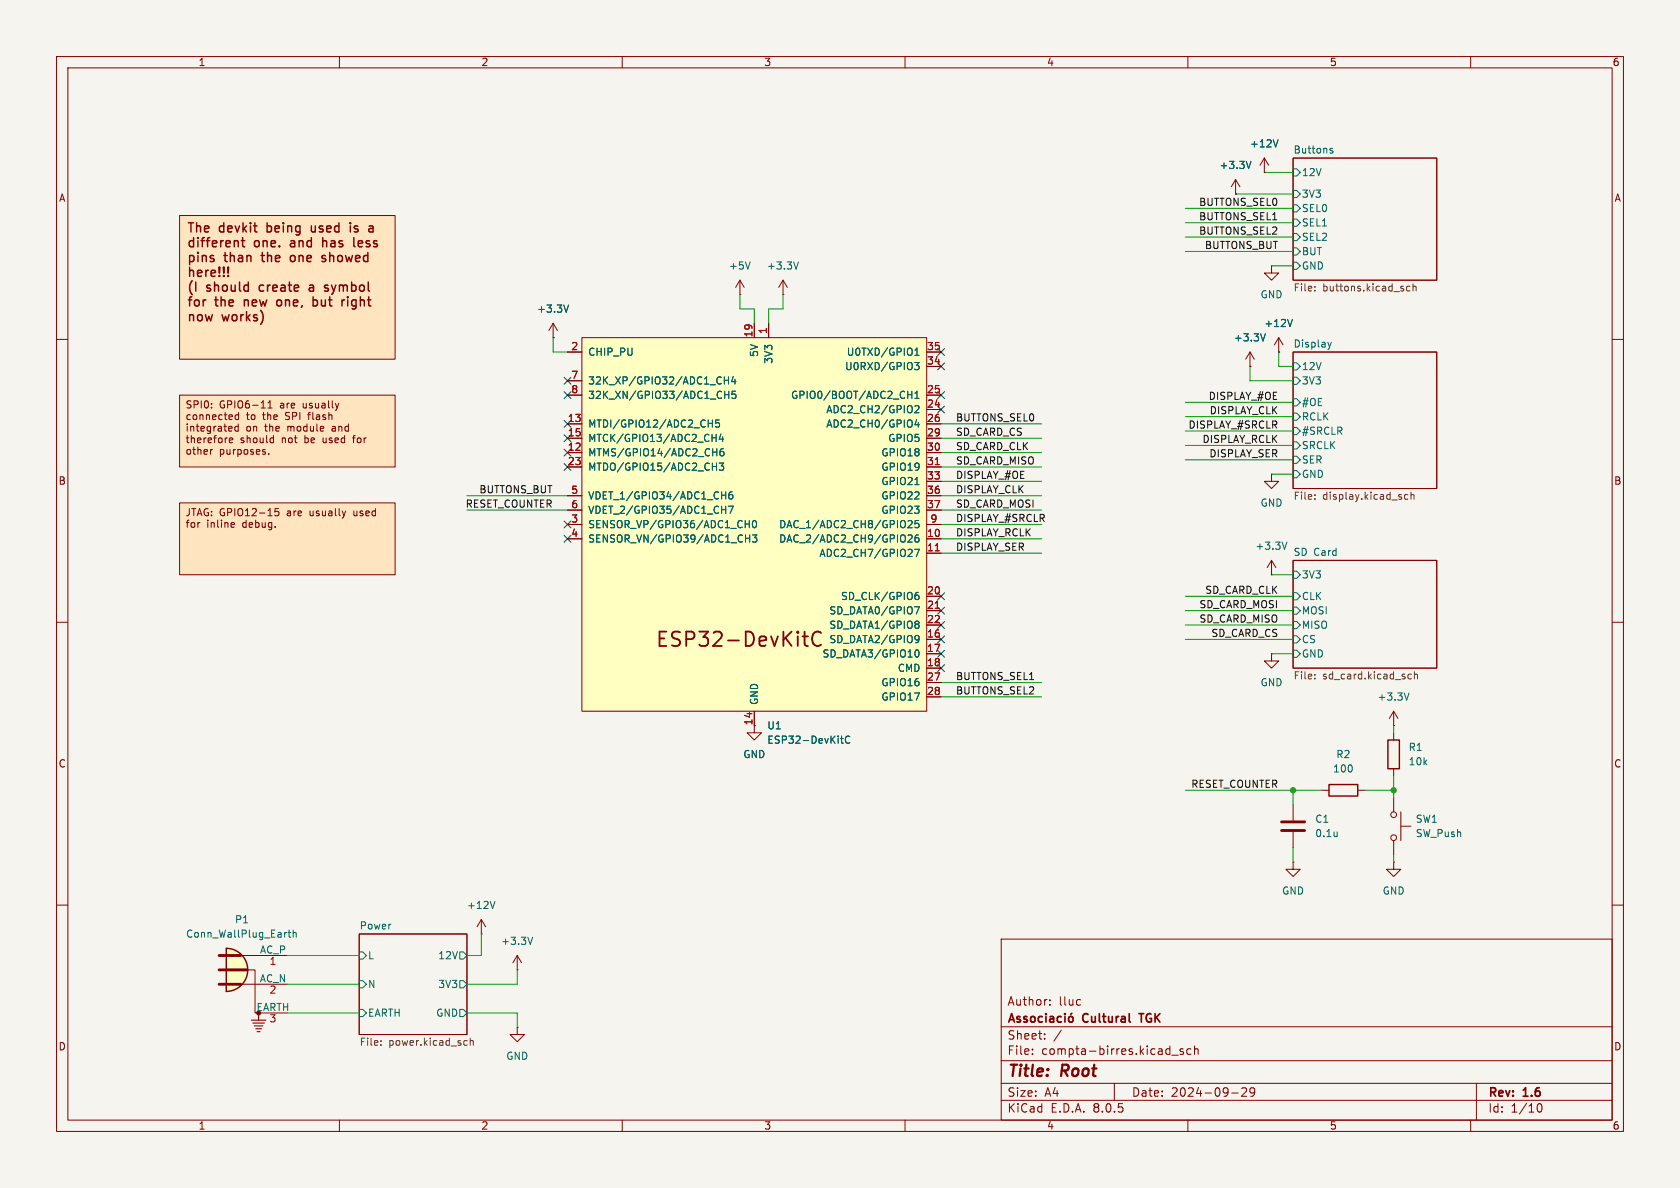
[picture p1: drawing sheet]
<svg xmlns="http://www.w3.org/2000/svg" width="297mm" height="210mm" viewBox="0 0 297 210" stroke-linecap="round" stroke-linejoin="round" font-family="sans-serif">
<path d="M0 0h297v210h-297z" fill="#f5f4ef" stroke="#f5f4ef" stroke-width=".18"/>
<g fill="none" stroke="#840000" stroke-width=".18">
<path d="M10 10h277v190h-277zM12 12h273v186h-273zM60 10v2M110 10v2M160 10v2M210 10v2M260 10v2M228.6 27.9h25.4v21.6h-25.4zM10 60h2M285 60h2M228.6 62.2h25.4v24.2h-25.4zM228.6 99.1h25.4v19h-25.4z"/>
<path d="M10 110h2M285 110h2M10 160h2M285 160h2M63.5 165.1h19v17.8h-19zM177 166h108v32h-108zM185.6 177.6v.1M185.6 176.8v.1M190.9 176.7l.1 .1M191 177.6l-.1 .1M60 198v2M110 198v2"/>
<path d="M160 198v2M177 194.5h108M177 191.5h108M177 187.5h108M177 181.5h108M182.5 186.3v.1M182.5 185.5v.1M184.7 183.6v.1M184.7 182.8v.1M187.6 182.1l-1.3 2M197 191.5v3M207.2 186.5h1.1"/>
<path d="M209.2 185.5l-.4-.1-.2 .2 .1 .2 .5 .2v.3h-.6M210 198v2M210.5 185.5l-.4-.1-.3 .3v.4l.2 .2h.5M211.2 185.5l.2-.1 .3 .1 .1 .9M211.2 184.9v1.5M217.7 193.2h1.2M219.5 192.4l.6-.1 .2 .1 .1 .3-.9 1.1h.9M221.8 192.9l-.3 .3h-.3l-.2-.3 .1-.5 .4-.1 .2 .1a.99 .99 0 0 1-.3 1.4h-.3M260 198v2M261 191.5v6.5M271.7 195.7l.2-.5 .2-.1a.8 .8 0 0 1 .5 .7 .8 .8 0 0 1-.5 .8l-.2-.1-.2-.5"/>
</g>
<g fill="none" stroke="#840000" stroke-width=".3">
<path d="M180.3 179.8l-.3-.1-.2 .2v.2l.5 .2v.3h-.5M181.6 179.8l-.4-.1-.2 .2 .1 .2 .5 .2v.3h-.6M182.3 179.8l.4-.1 .3 .3v.4l-.3 .3-.4-.1-.1-.2v-.4zM184.3 179.8l-.5-.1-.2 .3v.4l.1 .2h.6M184.9 179.2v.1M184.9 179.7v1M185.6 179.8h.6l.1 .9M187.6 179.8l-.4-.1-.3 .3v.4l.2 .2h.5M188.3 179.2v.1M188.3 179.7v1M189 179.8l.2-.1 .4 .1 .1 .6-.1 .2-.4 .1-.2-.2zM189.5 179.1l-.2 .2"/>
<path d="M201.3 179.2h.9M178.3 180.7l.5-1.5 .5 1.5M178.5 180.3h.7M186.3 180l-.5 .1a.29 .29 0 0 0-.3 .3 .29 .29 0 0 0 .3 .3l.5-.1"/>
</g>
<g fill="#ffe5bf">
<path d="M31.7 88.9h38.1v12.7h-38.1z"/>
<path d="M31.7 38.1h38.1v25.4h-38.1z"/>
<path d="M31.7 69.9h38.1v12.7h-38.1z"/>
</g>
<path d="M218.4 34.3h.1M218.4 31.8l.8 1.2M218.4 31.8v2.5M218.4 31.8l-.7 1.2M228.6 27.9h25.4v21.6h-25.4zM228.6 62.2h25.4v24.2h-25.4zM228.6 99.1h25.4v19h-25.4zM63.5 165.1h19v17.8h-19zM91.4 181.6v1.3h1.3l-1.3 1.3-1.2-1.3h1.2M91.4 181.6h.1" fill="none" stroke="#840000" stroke-width=".18"/>
<g fill="none" stroke="#006464" stroke-width=".18">
<path d="M221.2 28.5l-.5 1.3M228.6 36.2h.6l.7 .6-.7 .7h-.6zM228.6 38.7h.6l.7 .7-.7 .6h-.6zM228.6 33.7h.6l.7 .6-.7 .6h-.6zM228.6 29.8h.6l.7 .7-.7 .6h-.6zM235.1 26.5l.6 .3-.2 .3-.4-.1M235.6 26.3l-.3-.1-.2 .2M228.6 43.8h.6l.7 .7-.7 .6h-.6zM228.6 41.3h.6l.7 .6-.7 .6h-.6zM228.6 46.4h.6l.7 .6-.7 .6h-.6zM228.6 75.6h.6l.7 .6-.7 .6h-.6zM228.6 78.1h.6l.7 .6-.7 .7h-.6z"/>
<path d="M228.6 70.5h.6l.7 .6-.7 .7h-.6zM228.6 73h.6l.7 .7-.7 .6h-.6zM228.6 66.7h.6l.7 .6-.7 .6h-.6zM228.6 64.1h.6l.7 .7-.7 .6h-.6zM234.7 60.5l.4 .9M235.1 61.4l-.2 .3M235.4 60.5l-.3 .9M228.6 80.6h.6l.7 .7-.7 .6h-.6zM228.6 83.2h.6l.7 .6-.7 .7h-.6zM228.6 109.9h.6l.7 .6-.7 .6h-.6zM228.6 104.8h.6l.7 .6-.7 .6h-.6zM228.6 112.4h.6l.7 .6-.7 .7h-.6z"/>
<path d="M228.6 114.9h.6l.7 .7-.7 .6h-.6zM228.6 101h.6l.7 .6-.7 .6h-.6zM228.6 107.3h.6l.7 .7-.7 .6h-.6zM63.5 173.4h.6l.7 .6-.7 .6h-.6zM63.5 168.3h.6l.7 .6-.7 .6h-.6zM63.5 178.4h.6l.7 .7-.7 .6h-.6zM81.3 168.3h.6l.6 .6-.6 .6h-.6zM81.3 178.4h.6l.6 .7-.6 .6h-.6zM81.3 173.4h.6l.6 .6-.6 .6h-.6z"/>
</g>
<g fill="none" stroke="#725600" stroke-width=".18">
<path d="M232.4 51.3v.1M232.4 50.7v.1M249.3 50.7l-.4-.1-.2 .2 .1 .6h.5M249.8 50.7l.2-.1 .3 .1 .1 .7M249.8 50.2v1.2M232.4 87.5v.1M232.4 88.1v.2M248.9 87.5l-.4-.1-.2 .3 .1 .5h.5M249.4 87.5l.2-.1 .3 .1 .1 .8M249.4 87v1.3M232.4 119.2v.2M232.4 119.9v.1"/>
<path d="M249 119.9l.1 .1h.4M249.5 119.2h-.4l-.1 .1M250 119.3l.2-.1h.3l.1 .8M250 118.7v1.3M67.3 184.7v.1M67.3 184v.1M82.2 183.9l.4 .1M82.6 184.7l-.4 .1M83.1 184.1l.2-.2 .3 .1 .1 .8M83.1 183.5v1.3"/>
</g>
<path d="M102.9 59.7h60.9v66h-60.9z" fill="#ffffc2"/>
<g fill="none" stroke="#840000" stroke-width=".18">
<path d="M31.7 38.1h38.1v25.4h-38.1zM218.4 34.3h.1M223.5 30.5h.1M223.5 27.9l-.7 1.3M223.5 27.9v2.6M223.5 27.9l.8 1.3M97.8 59.7h.1M97.8 57.2l-.8 1.2M97.8 57.2v2.5M97.8 57.2l.8 1.2M102.9 59.7h60.9v66h-60.9zM130.8 52.1h.1"/>
<path d="M130.8 49.5l-.8 1.3M130.8 49.5v2.6M130.8 49.5l.8 1.3M133.3 57.2v2.5M135.9 57.2v2.5M138.4 52.1h.1M138.4 49.5l-.7 1.3M138.4 49.5v2.6M138.4 49.5l.8 1.3M224.8 47v1.3h-1.3l1.3 1.2 1.3-1.2h-1.3M224.8 47h.1M226.1 59.7l-.8 1.3"/>
<path d="M226.1 59.7v2.5M226.1 59.7l.7 1.3M31.7 69.9h38.1v12.7h-38.1zM37.6 79.5h-.3M40.5 77.6l.1 .6h.5M41 77.4l.1 .3-.6 .1M42.1 74.9v1.3M42.1 75.4h-.3l-.3 .2 .1 .6h.5M42.2 72.9v1.3M42.2 73.4l-.4-.1-.2 .3 .1 .5h.5M47.4 72.1h.7M47.4 71.2l.3-.3v1.2"/>
<path d="M48 77.4l.3 .1M48.3 78.2l-.3 .1M48.3 77v1.3M62.3 77.4h.5M62.5 77.2v1.1M100.3 74.9h2.6M100.3 77.5h2.6M100.3 62.2h2.6M100.3 69.9h2.6M100.3 67.3h2.6M163.8 74.9h2.6M163.8 77.5h2.6"/>
<path d="M163.8 62.2h2.6M163.8 72.4h2.6M163.8 69.9h2.6M163.8 64.8h2.6M221 64.8h.1M221 62.2l.7 1.3M221 62.2v2.6M221 62.2l-.8 1.3M226.1 62.2h.1M31.7 88.9h38.1v12.7h-38.1zM41 92.4h.4l.1 .3-.7 .1M41.4 93.2h-.4"/>
<path d="M47.5 80.2v.1M49.3 89.9h-.7v.6l.2-.1h.4l.1 .2v.5l-.2 .1-.5-.1M100.3 95.3h2.6M100.3 80h2.6M100.3 82.6h2.6M100.3 92.7h2.6M100.3 87.6h2.6M100.3 90.2h2.6M163.8 95.3h2.6M163.8 97.8h2.6M163.8 80h2.6M163.8 82.6h2.6"/>
<path d="M163.8 92.7h2.6M163.8 85.1h2.6M163.8 87.6h2.6M163.8 90.2h2.6M224.8 83.8v1.3h-1.3l1.3 1.3 1.3-1.3h-1.3M224.8 83.8h.1M224.8 99.1l.8 1.2M224.8 99.1v2.5M224.8 99.1l-.8 1.2M163.8 113h2.6M163.8 115.6h2.6M163.8 118.1h2.6"/>
<path d="M163.8 105.4h2.6M163.8 108h2.6M163.8 110.5h2.6M224.8 115.6v1.2h-1.3l1.3 1.3 1.3-1.3h-1.3M224.8 115.6h.1M224.8 101.6h.1M133.3 125.7v3.8h1.3l-1.3 1.3-1.2-1.3h1.2M163.8 120.7h2.6M163.8 123.2h2.6M233.7 139.7h1.2M240 139.7h1.3M246.4 128.3h.1"/>
<path d="M246.4 125.7v2.6M246.4 129.5v1.3M246.4 135.9v1.3M246.4 125.7l.7 1.3M246.4 125.7l-.8 1.3M228.6 152.4v1.3h-1.3l1.3 1.2 1.3-1.2h-1.3M228.6 152.4h.1M228.6 142.2v2.8M228.6 147.1v2.8M246.4 152.4v1.3h-1.3l1.3 1.2 1.2-1.2h-1.2M246.4 152.4h.1M246.4 141v2.5"/>
<path d="M246.4 148.6v2.5M247.6 146.1h1.8M247.6 143.5v5.1M38.7 171.5h6.4v7.6h5.7M42.5 174h8.3M42.5 168.9h8.3M85.1 165.1h.1M85.1 162.6l-.8 1.2M85.1 162.6v2.5M85.1 162.6l.8 1.2M91.4 171.5h.1M91.4 168.9l-.7 1.3"/>
<path d="M91.4 168.9v2.6M91.4 168.9l.8 1.3"/>
<circle cx="246.4" cy="148.1" r=".51"/>
<circle cx="246.4" cy="144" r=".51"/>
</g>
<path d="M141.9 112.5h.9M142.2 111.6v2.2l.2 .3 .4 .1M145.1 111.9a.95 .95 0 0 0-1-.1 .95 .95 0 0 0-.5 .9 1.08 1.08 0 0 0 .3 1.2 1.08 1.08 0 0 0 1.1 .2l.1-.2" fill="none" stroke="#840000" stroke-width=".32"/>
<g fill="none" stroke="#006464" stroke-width=".18">
<path d="M221.2 28.5l-.5 1.3M225.9 24.7l-.4 1.3M100.5 53.9l-.4 1.3M132.6 46.3l-.4 1.3M141.2 46.3l-.5 1.3M223.7 59l-.4 1.3M228.5 56.5l-.4 1.2M125.2 74.8h.7M125.9 77.4h.7M125.9 74.2v1.3M126 79.9h.7M126.6 76.8v1.2"/>
<path d="M126.7 79.3v1.3M127.1 74.2h-.6v.6l.2-.1 .4 .1 .1 .2-.1 .4-.1 .1-.5-.1M127.5 76.7l-.4 .9h.8M127.8 77.2v.8M127.9 79.3l-.4 .1a.86 .86 0 0 0 0 1.2l.4-.1 .1-.5-.2-.2-.4 .1-.1 .1M128.1 66.6v1.3M128.1 67.2h.7M128.1 69.8h.7M128.1 69.2v1.2M128.8 66.6v1.3M128.8 69.2v1.2M129.6 66.6l-.3 .9h.8"/>
<path d="M129.9 67v.9M130.1 69.2h-.7v.6l.2-.2 .4 .1 .1 .2v.4l-.2 .1-.5-.1M160.5 69.8h.7M161.2 69.2v1.2M161.7 64.1h.8l-.5 .5 .4 .1v.5l-.2 .1h-.5M161.7 71.8l.5-.1 .3 .4-.8 .9h.8M161.7 70.4h.8M161.7 61.9l.4-.4v1.3M161.7 69.5l.4-.3v1.2M161.7 62.8h.8M162 74.2l-.3 .9h.8M162.4 74.7v.8"/>
<path d="M125.9 82.5h.8M126.7 81.9v1.2M127.1 81.9h.8l-.4 .4 .4 .2v.5l-.2 .1-.6-.1M127.6 87.5h.7M127.6 90.1h.7M128.3 86.9v1.3M128.3 89.5v1.2M128.8 89.5h.8l-.5 1.2M129.4 86.9l-.3 .1a.86 .86 0 0 0 0 1.2l.4-.1 .1-.4-.3-.3-.3 .1-.2 .2M131.7 92.6h.8M131.8 95.2h.7M132.5 92v1.3"/>
<path d="M132.5 94.6v1.2M133 94.6h.8l-.4 .4 .3 .2v.5l-.1 .1-.6-.1M133.2 92.1l.1-.1a.68 .68 0 0 1 .5 .7 .68 .68 0 0 1-.5 .6 .84 .84 0 0 1-.1-1.2zM160.5 94.7l.5-.1 .3 .3-.8 .9h.8M160.5 92.1l.5-.1 .3 .4-.8 .9h.8M161.7 97.1h.8l-.5 1.3M161.7 85.7h.8M162.4 94.6h-.4a.86 .86 0 0 0 0 1.2l.4-.1 .1-.4-.3-.3-.3 .1-.2 .2M162.4 92h-.6l-.1 .6 .2-.1 .5 .1 .1 .1-.1 .5-.2 .1-.5-.1M227.5 95.8l-.4 1.3M161.7 107.3h.8l-.5 1.2M161.9 105.3l.3-.1 .3 .2-.1 .5h-.5"/>
<path d="M161.9 115l.1-.1a.68 .68 0 0 1 .5 .6 .68 .68 0 0 1-.5 .6l-.1-.1M162 109.8h.2l.3 .2-.3 .3M162 112.3l.4 .2a.84 .84 0 0 1-.3 1.1M162 110.3h.2M162.2 110.3l.3 .3v.2l-.1 .2-.4 .1M162.4 104.7l-.4 .1-.2 .2M162.5 112.9l-.1 .2h-.4M148.6 130.5h.5M148.8 130.1v1.1l.3 .2M150.2 130.2a.6 .6 0 0 0-.8 .5 .6 .6 0 0 0 .6 .7l.2-.1M249.1 122.5l-.4 1.3M87.5 159.3l-.4 1.3"/>
<path d="M236.4 147.1v.8M236.4 147.8h-.1M50.9 164.8h.5M51.1 164.4v1.1l.3 .2M51.8 165l.2-.2 .3 .1 .1 .8M51.8 164.4v1.3M94.2 165.7l-.5 1.2"/>
</g>
<path d="M165.3 97.4h.8M165.3 82.1h.8M165.3 107.5h.8" fill="none" stroke="#a90000" stroke-width=".18"/>
<path d="M40 167.6a3.8 3.8 0 0 1 3.8 3.9 3.8 3.8 0 0 1-3.8 3.8z" fill="#ffffc2" stroke="#ffffc2" stroke-width=".18"/>
<g fill="none" stroke="#840000" stroke-width=".25">
<path d="M55 39.9v.9l.3 .2M61.9 39.4v.1M61.9 39.9v1.1M65.4 39.9l.5 .1 .1 1M42.7 42.5h.6M42.9 42v1.4l.1 .1 .3 .1M49.1 53.1l-.2 .2v.5l.2 .2M51.2 49.9v1.3M51.5 45.2l-.2 .3v.4l.2 .3M54.9 50.4l-.2 .1M54.9 50.9a.32 .32 0 0 0-.3 .3 .32 .32 0 0 0 .3 .3M55.4 52.5v1.6"/>
<path d="M55.4 53.1h.6M55.4 54h.6M56.9 46.2h.6M56.9 45.5l.2 .2 .4 .1M57.1 42v1.6M57.3 42.5l-.2 .2M57.4 51.4h.6M57.4 50.9l.6 .1M57.4 50.5h.6M57.5 45.2h-.4l-.2 .2M62.6 42v1.4l.2 .2M66 40.9l-.6 .1"/>
<path d="M66 40.3l-.6 .1M234.9 138.7h5.1v2h-5.1zM245.4 130.8h2v5.1h-2zM40 167.6a3.8 3.8 0 0 1 3.8 3.9 3.8 3.8 0 0 1-3.8 3.8z"/>
</g>
<path d="M226.6 146.8h4M226.6 145.3h4M38.7 174h3.8M38.7 171.5h5M38.7 168.9h3.8" fill="none" stroke="#840000" stroke-width=".51"/>
<path d="M45.7 179.1v1.2M44.4 180.3h2.6M44.7 180.8h2M45 181.4h1.5M45.2 181.9h1M45.5 182.4h.5" fill="none" stroke="#840000" stroke-width=".2"/>
<g fill="none" stroke="#009600" stroke-width=".18">
<path d="M209.5 36.8h19.1M209.5 39.4h19.1M218.4 34.3h10.2M223.5 30.5h5.1M97.8 59.7v2.5h2.5M130.8 52.1v2.5h2.5v2.6M138.4 52.1v2.5h-2.5v2.6M209.5 41.9h19.1M209.5 44.5h19.1M224.8 47h3.8M166.4 77.5h17.7M166.4 74.9h17.7"/>
<path d="M209.5 76.2h19.1M209.5 73.7h19.1M209.5 71.1h19.1M209.5 78.7h19.1M221 64.8v2.5h7.6M226.1 62.2v2.6h2.5M82.5 90.2h17.8M82.5 87.6h17.8M166.4 92.7h17.7M166.4 90.2h17.7M166.4 87.6h17.7M166.4 85.1h17.7"/>
<path d="M166.4 97.8h17.7M166.4 82.6h17.7M166.4 80h17.7M166.4 95.3h17.7M209.5 81.3h19.1M224.8 83.8h3.8M209.5 113h19.1M209.5 110.5h19.1M209.5 105.4h19.1M209.5 108h19.1M224.8 101.6h3.8M224.8 115.6h3.8"/>
<path d="M166.4 123.2h17.7M166.4 120.7h17.7M209.5 139.7h24.2M228.6 139.7v2.5M241.3 139.7h5.1M246.4 128.3v1.2M246.4 137.2v3.8M228.6 149.9v2.5M246.4 151.1v1.3M50.8 174h12.7M50.8 179.1h12.7M50.8 168.9h12.7"/>
<path d="M82.5 179.1h8.9v2.5M85.1 165.1v3.8h-2.6M91.4 171.5v2.5h-8.9"/>
</g>
<g fill="none" stroke="#000084" stroke-width=".18">
<path d="M99.7 74.3l1.2 1.2M99.7 66.7l1.2 1.2M99.7 79.4l1.2 1.2M99.7 76.9l1.2 1.2M99.7 69.2l1.2 1.3M100.9 74.3l-1.2 1.2M100.9 66.7l-1.2 1.2M100.9 79.4l-1.2 1.2M100.9 76.9l-1.2 1.2M100.9 69.2l-1.2 1.3M165.8 71.8l1.2 1.2M165.8 64.2l1.2 1.2"/>
<path d="M165.8 69.2l1.2 1.3M165.8 61.6l1.2 1.2M167 71.8l-1.2 1.2M167 64.2l-1.2 1.2M167 69.2l-1.2 1.3M167 61.6l-1.2 1.2M99.7 94.6l1.2 1.3M99.7 92.1l1.2 1.2M99.7 81.9l1.2 1.3M100.9 94.6l-1.2 1.3M100.9 92.1l-1.2 1.2M100.9 81.9l-1.2 1.3"/>
<path d="M165.8 107.3l1.2 1.3M165.8 115l1.2 1.2M165.8 112.4l1.2 1.2M165.8 117.5l1.2 1.2M165.8 109.9l1.2 1.2M165.8 104.8l1.2 1.2M167 107.3l-1.2 1.3M167 115l-1.2 1.2M167 112.4l-1.2 1.2M167 117.5l-1.2 1.2M167 109.9l-1.2 1.2M167 104.8l-1.2 1.2"/>
</g>
<g fill="#009600" stroke="#009600" stroke-width=".18">
<circle cx="246.4" cy="139.7" r=".46"/>
<circle cx="228.6" cy="139.7" r=".46"/>
</g>
<text font-size="3.5" fill="#840000" x="115.8" y="114.8">ESP32-DevKitC</text>
<g font-size="2.8" fill="#840000">
<text x="178" y="190.9">Title:</text>
<text x="187.7" y="190.9">Root</text>
</g>
<g font-size="2.3" fill="#840000">
<text x="33" y="41.7">The</text>
<text x="38.7" y="41.7">devkit</text>
<text x="47.5" y="41.7">being</text>
<text x="55.8" y="41.7">used</text>
<text x="63.1" y="41.7">is</text>
<text x="33" y="44.3">different</text>
<text x="33" y="46.9">pins</text>
<text x="39.7" y="46.9">than</text>
<text x="44.9" y="44.3">one.</text>
<text x="46.7" y="46.9">the</text>
<text x="51.7" y="44.3">and</text>
<text x="52.2" y="46.9">one</text>
<text x="57.8" y="44.3">has</text>
<text x="58.2" y="46.9">showed</text>
<text x="63.7" y="44.3">less</text>
<text x="33" y="49.6">here!!!</text>
<text x="33" y="52.2">(I</text>
<text x="36.5" y="52.2">should</text>
<text x="46.2" y="52.2">create</text>
<text x="55.5" y="52.2">a</text>
<text x="58.6" y="52.2">symbol</text>
<text x="33" y="54.8">for</text>
<text x="33" y="57.4">now</text>
<text x="38.1" y="54.8">the</text>
<text x="39.3" y="57.4">works)</text>
<text x="43.5" y="54.8">new</text>
<text x="49.8" y="54.8">one,</text>
<text x="56.5" y="54.8">but</text>
<text x="62.1" y="54.8">right</text>
</g>
<g font-size="2.1" fill="#840000">
<text x="178" y="178">Author:</text>
<text x="187.2" y="178">lluc</text>
<text x="178" y="184">Sheet:</text>
<text x="191.5" y="181.2">Cultural</text>
<text x="202.2" y="181.2">TGK</text>
<text x="178" y="186.7">File:</text>
<text x="184.1" y="186.7">compta-birres.kicad_sch</text>
<text x="178" y="196.9">KiCad</text>
<text x="178" y="194.1">Size:</text>
<text x="184.7" y="194.1">A4</text>
<text x="185.7" y="196.9">E.D.A.</text>
<text x="193.3" y="196.9">8.0.5</text>
<text x="200" y="194.1">Date:</text>
<text x="207" y="194.1">2024-09-29</text>
<text x="263" y="194.3">Rev:</text>
<text x="263" y="196.9">Id:</text>
<text x="267.1" y="196.9">1/10</text>
<text x="269.4" y="194.3">1.6</text>
</g>
<g font-size="1.8" fill="#840000">
<text x="35" y="11.9">1</text>
<text x="85" y="11.9">2</text>
<text x="135" y="11.9">3</text>
<text x="185" y="11.9">4</text>
<text x="235" y="11.9">5</text>
<text x="285" y="11.9">6</text>
<text x="10.3" y="35.9">A</text>
<text x="285.3" y="35.9">A</text>
<text x="32.7" y="72.5">SPI0:</text>
<text x="32.7" y="74.6">connected</text>
<text x="32.7" y="76.6">integrated</text>
<text x="38.8" y="72.5">GPIO6-11</text>
<text x="43.5" y="76.6">on</text>
<text x="43.5" y="74.6">to</text>
<text x="46.6" y="74.6">the</text>
<text x="47" y="76.6">the</text>
<text x="49.6" y="72.5">are</text>
<text x="50.7" y="74.6">SPI</text>
<text x="51.1" y="76.6">module</text>
<text x="53.8" y="72.5">usually</text>
<text x="55" y="74.6">flash</text>
<text x="59.2" y="76.6">and</text>
<text x="32.7" y="78.7">therefore</text>
<text x="32.7" y="80.7">other</text>
<text x="38.8" y="80.7">purposes.</text>
<text x="42.5" y="78.7">should</text>
<text x="49.9" y="78.7">not</text>
<text x="54.1" y="78.7">be</text>
<text x="57.5" y="78.7">used</text>
<text x="63.1" y="78.7">for</text>
<text x="10.3" y="85.9">B</text>
<text x="285.3" y="85.9">B</text>
<text x="32.7" y="91.6">JTAG: GPIO12-15</text>
<text x="32.7" y="93.6">for</text>
<text x="36.5" y="93.6">inline</text>
<text x="43" y="93.6">debug.</text>
<text x="50.8" y="91.6">are</text>
<text x="55" y="91.6">usually</text>
<text x="63" y="91.6">used</text>
<text x="133.1" y="128.3" transform="rotate(-90 133.1 128.3)">14</text>
<text x="10.3" y="135.9">C</text>
<text x="285.3" y="135.9">C</text>
<text x="10.3" y="185.9">D</text>
<text x="285.3" y="185.9">D</text>
<text x="35" y="199.9">1</text>
<text x="85" y="199.9">2</text>
<text x="135" y="199.9">3</text>
<text x="185" y="199.9">4</text>
<text x="235" y="199.9">5</text>
<text x="285" y="199.9">6</text>
</g>
<g font-size="1.8" fill="#006464">
<text x="220.9" y="26.3">+12V</text>
<text x="228.6" y="27.2">Buttons</text>
<text x="215.5" y="30.1">+3.3V</text>
<text x="230.1" y="35.2">3V3</text>
<text x="230.1" y="31.3">12V</text>
<text x="230.1" y="37.7">SEL0</text>
<text x="230.1" y="40.2">SEL1</text>
<text x="128.8" y="47.9">+5V</text>
<text x="135.5" y="47.9">+3.3V</text>
<text x="230.1" y="45.3">BUT</text>
<text x="230.1" y="42.8">SEL2</text>
<text x="230.1" y="47.9">GND</text>
<text x="222.8" y="52.9">GND</text>
<text x="94.8" y="55.5">+3.3V</text>
<text x="223.4" y="58">+12V</text>
<text x="103.9" y="63.1">CHIP_PU</text>
<text x="134.2" y="63.2" transform="rotate(-90 134.2 63.2)">5V</text>
<text x="136.8" y="64.4" transform="rotate(-90 136.8 64.4)">3V3</text>
<text x="149.3" y="65.6">U0RXD/GPIO3</text>
<text x="149.6" y="63.1">U0TXD/GPIO1</text>
<text x="218" y="60.6">+3.3V</text>
<text x="228.6" y="61.5">Display</text>
<text x="230.1" y="65.6">12V</text>
<text x="103.9" y="68.2">32K_XP/GPIO32/ADC1_CH4</text>
<text x="103.9" y="70.7">32K_XN/GPIO33/ADC1_CH5</text>
<text x="139.8" y="70.7">GPIO0/BOOT/ADC2_CH1</text>
<text x="230.1" y="72">#OE</text>
<text x="230.1" y="68.2">3V3</text>
<text x="103.9" y="75.8">MTDI/GPIO12/ADC2_CH5</text>
<text x="146" y="73.3">ADC2_CH2/GPIO2</text>
<text x="146" y="75.8">ADC2_CH0/GPIO4</text>
<text x="230.1" y="77.1">#SRCLR</text>
<text x="230.1" y="74.5">RCLK</text>
<text x="103.9" y="80.9">MTMS/GPIO14/ADC2_CH6</text>
<text x="103.9" y="78.3">MTCK/GPIO13/ADC2_CH4</text>
<text x="103.9" y="83.4">MTDO/GPIO15/ADC2_CH3</text>
<text x="155.7" y="80.9">GPIO18</text>
<text x="155.7" y="83.4">GPIO19</text>
<text x="156.9" y="78.3">GPIO5</text>
<text x="230.1" y="79.6">SRCLK</text>
<text x="230.1" y="82.1">SER</text>
<text x="103.9" y="88.5">VDET_1/GPIO34/ADC1_CH6</text>
<text x="155.7" y="86">GPIO21</text>
<text x="155.7" y="88.5">GPIO22</text>
<text x="222.8" y="89.8">GND</text>
<text x="230.1" y="84.7">GND</text>
<text x="103.9" y="93.6">SENSOR_VP/GPIO36/ADC1_CH0</text>
<text x="103.9" y="91">VDET_2/GPIO35/ADC1_CH7</text>
<text x="137.6" y="93.6">DAC_1/ADC2_CH8/GPIO25</text>
<text x="155.7" y="91">GPIO23</text>
<text x="103.9" y="96.1">SENSOR_VN/GPIO39/ADC1_CH3</text>
<text x="137.6" y="96.1">DAC_2/ADC2_CH9/GPIO26</text>
<text x="144.8" y="98.7">ADC2_CH7/GPIO27</text>
<text x="221.8" y="97.4">+3.3V</text>
<text x="228.6" y="98.3">SD Card</text>
<text x="148.6" y="106.3">SD_CLK/GPIO6</text>
<text x="230.1" y="106.3">CLK</text>
<text x="230.1" y="102.5">3V3</text>
<text x="146.5" y="113.9">SD_DATA2/GPIO9</text>
<text x="146.5" y="108.8">SD_DATA0/GPIO7</text>
<text x="146.5" y="111.4">SD_DATA1/GPIO8</text>
<text x="230.1" y="111.4">MISO</text>
<text x="230.1" y="113.9">CS</text>
<text x="230.1" y="108.8">MOSI</text>
<text x="145.3" y="116.4">SD_DATA3/GPIO10</text>
<text x="158.6" y="119">CMD</text>
<text x="230.1" y="116.4">GND</text>
<text x="134.2" y="124.7" transform="rotate(-90 134.2 124.7)">GND</text>
<text x="155.7" y="121.5">GPIO16</text>
<text x="155.7" y="124.1">GPIO17</text>
<text x="222.8" y="121.5">GND</text>
<text x="243.4" y="124.1">+3.3V</text>
<text x="135.6" y="129.1">U1</text>
<text x="135.6" y="131.7">ESP32-DevKitC</text>
<text x="131.3" y="134.2">GND</text>
<text x="235.6" y="136.8">100</text>
<text x="236.1" y="134.2">R2</text>
<text x="248.9" y="132.9">R1</text>
<text x="248.9" y="135.5">10k</text>
<text x="232.4" y="145.6">C1</text>
<text x="232.4" y="148.2">0.1u</text>
<text x="250.2" y="145.6">SW1</text>
<text x="250.2" y="148.2">SW_Push</text>
<text x="82.4" y="160.9">+12V</text>
<text x="226.6" y="158.3">GND</text>
<text x="244.3" y="158.3">GND</text>
<text x="32.8" y="166">Conn_WallPlug_Earth</text>
<text x="41.4" y="163.4">P1</text>
<text x="63.5" y="164.4">Power</text>
<text x="88.5" y="167.2">+3.3V</text>
<text x="45.8" y="173.7">AC_N</text>
<text x="45.9" y="168.7">AC_P</text>
<text x="65" y="169.8">L</text>
<text x="77.4" y="169.8">12V</text>
<text x="45.3" y="178.8">EARTH</text>
<text x="65" y="174.9">N</text>
<text x="65" y="179.9">EARTH</text>
<text x="77" y="179.9">GND</text>
<text x="77.4" y="174.9">3V3</text>
<text x="89.4" y="187.6">GND</text>
</g>
<g font-size="1.8" fill="#0f0f0f">
<text x="211.9" y="41.6">BUTTONS_SEL2</text>
<text x="211.9" y="36.5">BUTTONS_SEL0</text>
<text x="211.9" y="39">BUTTONS_SEL1</text>
<text x="212.9" y="44.1">BUTTONS_BUT</text>
<text x="213.6" y="70.8">DISPLAY_#OE</text>
<text x="168.9" y="74.6">BUTTONS_SEL0</text>
<text x="168.9" y="77.1">SD_CARD_CS</text>
<text x="210" y="75.9">DISPLAY_#SRCLR</text>
<text x="213.8" y="73.3">DISPLAY_CLK</text>
<text x="168.9" y="79.7">SD_CARD_CLK</text>
<text x="168.9" y="82.2">SD_CARD_MISO</text>
<text x="212.5" y="78.4">DISPLAY_RCLK</text>
<text x="213.7" y="80.9">DISPLAY_SER</text>
<text x="82.2" y="89.8">RESET_COUNTER</text>
<text x="84.6" y="87.3">BUTTONS_BUT</text>
<text x="168.9" y="89.8">SD_CARD_MOSI</text>
<text x="168.9" y="87.3">DISPLAY_CLK</text>
<text x="168.9" y="84.7">DISPLAY_#OE</text>
<text x="168.9" y="92.4">DISPLAY_#SRCLR</text>
<text x="168.9" y="94.9">DISPLAY_RCLK</text>
<text x="168.9" y="97.4">DISPLAY_SER</text>
<text x="211.9" y="107.6">SD_CARD_MOSI</text>
<text x="213" y="105.1">SD_CARD_CLK</text>
<text x="211.9" y="110.1">SD_CARD_MISO</text>
<text x="214.1" y="112.7">SD_CARD_CS</text>
<text x="168.9" y="120.3">BUTTONS_SEL1</text>
<text x="168.9" y="122.8">BUTTONS_SEL2</text>
<text x="210.5" y="139.4">RESET_COUNTER</text>
</g>
<g font-size="1.8" fill="#725600">
<text x="228.6" y="51.8">File:</text>
<text x="233.8" y="51.8">buttons.kicad_sch</text>
<text x="228.6" y="88.7">File:</text>
<text x="233.8" y="88.7">display.kicad_sch</text>
<text x="228.6" y="120.4">File:</text>
<text x="233.8" y="120.4">sd_card.kicad_sch</text>
<text x="63.5" y="185.2">File:</text>
<text x="68.7" y="185.2">power.kicad_sch</text>
</g>
<g font-size="1.8" fill="#a90000">
<text x="133.1" y="59.7" transform="rotate(-90 133.1 59.7)">19</text>
<text x="135.6" y="59.1" transform="rotate(-90 135.6 59.1)">1</text>
<text x="100.9" y="62">2</text>
<text x="163.8" y="64.5">34</text>
<text x="163.8" y="62">35</text>
<text x="100.9" y="67.1">7</text>
<text x="100.9" y="69.6">8</text>
<text x="163.8" y="69.6">25</text>
<text x="100.3" y="74.7">13</text>
<text x="100.3" y="77.2">15</text>
<text x="163.8" y="72.1">24</text>
<text x="163.8" y="74.7">26</text>
<text x="163.8" y="77.2">29</text>
<text x="100.3" y="79.8">12</text>
<text x="100.3" y="82.3">23</text>
<text x="163.8" y="79.8">30</text>
<text x="163.8" y="82.3">31</text>
<text x="100.9" y="87.4">5</text>
<text x="100.9" y="89.9">6</text>
<text x="163.8" y="84.8">33</text>
<text x="163.8" y="87.4">36</text>
<text x="163.8" y="89.9">37</text>
<text x="100.9" y="92.5">3</text>
<text x="100.9" y="95">4</text>
<text x="163.8" y="95">10</text>
<text x="164.4" y="92.5">9</text>
<text x="163.8" y="97.5">11</text>
<text x="163.8" y="105.2">20</text>
<text x="163.8" y="107.7">21</text>
<text x="163.8" y="112.8">16</text>
<text x="163.8" y="110.2">22</text>
<text x="163.8" y="115.3">17</text>
<text x="163.8" y="117.9">18</text>
<text x="163.8" y="120.4">27</text>
<text x="163.8" y="122.9">28</text>
<text x="47.6" y="170.9">1</text>
<text x="47.6" y="176">2</text>
<text x="47.6" y="181.1">3</text>
</g>
</svg>
